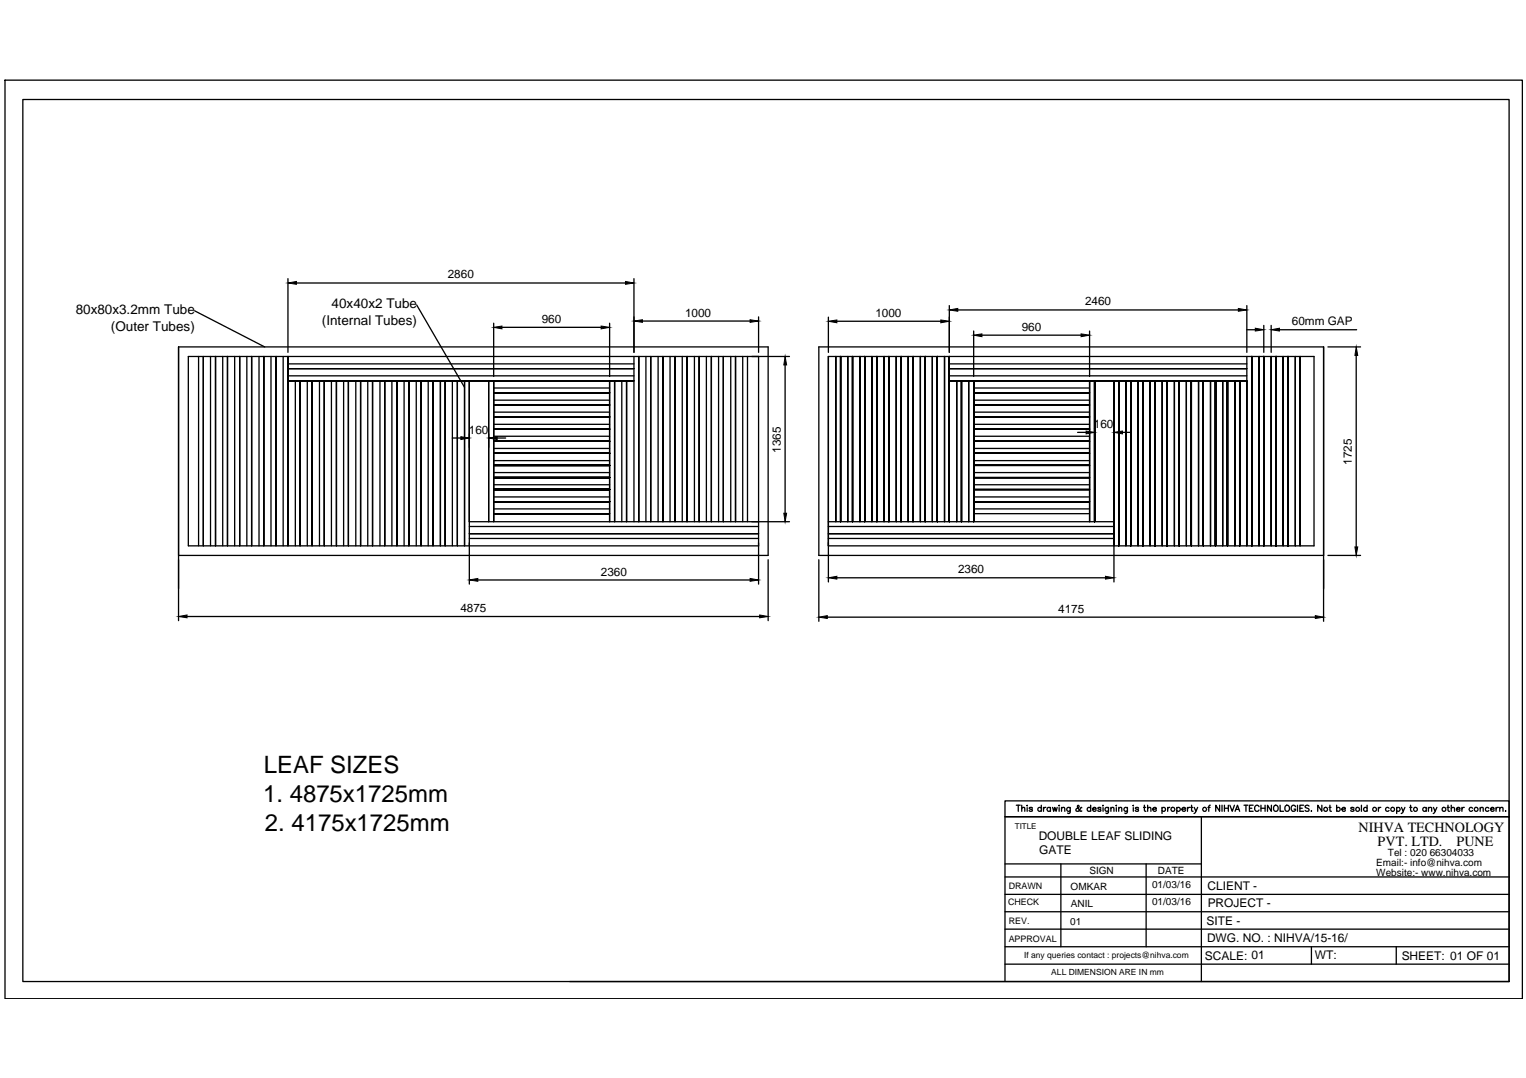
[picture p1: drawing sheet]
<svg xmlns="http://www.w3.org/2000/svg" width="297mm" height="210mm" viewBox="0 0 297 210" stroke-linecap="round" stroke-linejoin="round" font-family="sans-serif">
<!-- layer: 0 -->
<g fill="none" stroke="#000" stroke-width=".25">
<path d="M1 15.6h295.3v178.9h-295.3zM4.4 19.4h289.4v171.7h-289.4zM56 54.3v14.3M57.7 55.1h64.1M81.1 59.4l9.3 16M123.4 54.3v14.3M184.8 59.5v9.1M242.7 59.5v9.1M37.9 60.5l13.6 7M38.7 69.4v36.9M39.6 69.4v36.9v-36.9M41 69.4v36.9"/>
<path d="M42 69.4v36.9v-36.9M43.3 69.4v36.9M44.3 69.4v36.9v-36.9M45.7 69.4v36.9M46.7 69.4v36.9v-36.9M48 69.4v36.9M49 69.4v36.9v-36.9M50.4 69.4v36.9M51.4 69.4v36.9v-36.9M52.7 69.4v36.9M53.7 69.4v36.9v-36.9M55.1 69.4v36.9"/>
<path d="M56 69.4v36.9v-36.9M56 70.9h67.4M56 73.2h67.4M56 74.2h67.4M57.5 74.2v32.1M58.4 74.2v32.1v-32.1M59.8 74.2v32.1M60.7 74.2v32.1v-32.1M62.2 74.2v32.1M63.1 74.2v32.1v-32.1M64.5 74.2v32.1M65.5 74.2v32.1v-32.1"/>
<path d="M66.9 74.2v32.1M67.8 74.2v32.1v-32.1M69.3 74.2v32.1M70.2 74.2v32.1v-32.1M71.6 74.2v32.1M72.5 74.2v32.1v-32.1M74 74.2v32.1M74.9 74.2v32.1v-32.1M76.3 74.2v32.1M77.3 74.2v32.1v-32.1M78.7 74.2v32.1M79.6 74.2v32.1v-32.1"/>
<path d="M81 74.2v32.1M82 74.2v32.1v-32.1M83.4 74.2v32.1M84.3 74.2v32.1v-32.1M85.7 74.2v32.1M86.7 74.2v32.1v-32.1M88.1 74.2v32.1M89 74.2v32.1v-32.1M90.4 74.2v32.1M95.1 74.2v27.4M96.1 76.5h22.6zM96.1 74.2v27.4v-27.4"/>
<path d="M96.1 78.9h22.6zM96.1 75.6h22.6M96.1 77.9h22.6M96.1 62.9v10.4M97.7 63.7h19.3M118.7 62.9v10.4M118.7 74.2v27.4M119.6 74.2v27.4v-27.4M121 74.2v27.4M122 74.2v27.4v-27.4M123.4 71.8h-67.4h67.4M123.4 74.2h-67.4h67.4"/>
<path d="M123.4 69.4v32.2M124.3 69.4v32.2v-32.2M125.1 62.5h20.9M125.7 69.4v32.2M126.7 69.4v32.2v-32.2M128.1 69.4v32.2M129 69.4v32.2v-32.2M130.4 69.4v32.2M131.4 69.4v32.2v-32.2M132.8 69.4v32.2M133.7 69.4v32.2v-32.2M135.2 69.4v32.2"/>
<path d="M136.1 69.4v32.2v-32.2M137.5 69.4v32.2M138.5 69.4v32.2v-32.2M139.9 69.4v32.2M140.8 69.4v32.2v-32.2M142.2 69.4v32.2M143.2 69.4v32.2v-32.2M144.6 69.4v32.2M145.5 69.4v32.2M147.7 61.7v6.9M147.7 69.4v44.3M152.8 71.1v28.8"/>
<path d="M153.7 69.4h-117v36.9h111M161.2 69.4v36.9v-36.9M161.2 69.4h94.6v36.9h-94.6M161.2 61.8v6.8M162.7 69.4v32.2v-32.2M162.9 62.6h20.2M163.6 69.4v32.2zM165 69.4v32.2v-32.2M165.9 69.4v32.2zM167.4 69.4v32.2v-32.2M168.3 69.4v32.2zM169.7 69.4v32.2v-32.2"/>
<path d="M170.7 69.4v32.2zM172.1 69.4v32.2v-32.2M173 69.4v32.2zM174.5 69.4v32.2v-32.2M175.4 69.4v32.2zM176.8 69.4v32.2v-32.2M177.7 69.4v32.2zM179.2 69.4v32.2v-32.2M180.1 69.4v32.2zM181.5 69.4v32.2v-32.2M182.5 69.4v32.2zM183.9 69.4v32.2v-32.2"/>
<path d="M184.8 69.4v32.2zM184.8 70.9h57.9M184.8 73.2h57.9M184.8 74.2h57.9M186.2 74.2v27.4v-27.4M186.4 60.4h54.6M187.2 74.2v27.4zM188.6 74.2v27.4v-27.4M189.5 74.2v27.4zM189.5 76.5h22.6M189.5 78.9h22.6zM189.5 75.6h22.6"/>
<path d="M189.5 77.9h22.6M189.5 64.5v8.8M191.1 65.3h19.3M212.1 74.2v27.4v-27.4M212.1 64.5v8.8M213.1 74.2v27.4zM216.8 74.2v32.1v-32.1M217.8 74.2v32.1zM219.2 74.2v32.1v-32.1M220.1 74.2v32.1zM221.5 74.2v32.1v-32.1M222.5 74.2v32.1z"/>
<path d="M223.9 74.2v32.1v-32.1M224.8 74.2v32.1zM226.2 74.2v32.1v-32.1M227.2 74.2v32.1zM228.6 74.2v32.1v-32.1M229.5 74.2v32.1zM230.9 74.2v32.1v-32.1M231.9 74.2v32.1zM233.3 74.2v32.1v-32.1M234.2 74.2v32.1zM235.6 74.2v32.1v-32.1M236.6 74.2v32.1z"/>
<path d="M238 74.2v32.1v-32.1M238.9 74.2v32.1zM240.4 74.2v32.1v-32.1M241.3 74.2v32.1zM242.7 69.4v36.9v-32.1M242.7 71.8h-57.9h57.9M242.7 74.2h-57.9h57.9M242.7 64.2h1.6M243.7 69.4v36.9zM245.1 69.4v36.9v-36.9M246 69.4v36.9zM246 63.4v5.2"/>
<path d="M247.4 69.4v36.9v-36.9M247.4 63.4v5.2M248.4 69.4v36.9zM249 64.2h15.1M249.8 69.4v36.9v-36.9M250.7 69.4v36.9zM252.1 69.4v36.9v-36.9M253.1 69.4v36.9v-36.9M258.5 67.5h6.3M264 69.2v37.3M88.1 85.3h1.6M91.4 84.5v2.6"/>
<path d="M96.1 81.2h22.6zM96.1 83.6h22.6zM96.1 85.9h22.6zM96.1 88.3h22.6M96.1 90.6h22.6M96.1 93h22.6M96.1 95.3h22.6M96.1 97.7h22.6M96.1 80.2h22.6M96.1 82.6h22.6M96.1 84.9h22.6M96.1 87.3h22.6"/>
<path d="M96.1 89.7h22.6M96.1 92h22.6M96.1 94.4h22.6M96.1 96.8h22.6M96.1 99.1h22.6M96.8 85.3h1.6M189.5 81.2h22.6zM189.5 83.6h22.6zM189.5 85.9h22.6zM189.5 88.3h22.6zM189.5 90.6h22.6zM189.5 93h22.6z"/>
<path d="M189.5 95.3h22.6zM189.5 97.7h22.6zM189.5 80.2h22.6M189.5 82.6h22.6M189.5 84.9h22.6M189.5 87.3h22.6M189.5 89.7h22.6M189.5 92h22.6M189.5 94.4h22.6M189.5 96.8h22.6M189.5 99.1h22.6M209.8 84.2h1.6"/>
<path d="M213.1 83.4v.2M216.8 83.4v.2M218.5 84.2h1.6M34.8 108.1h114.7v-40.6h-114.7v53.3M91.4 104.8h56.3M91.4 102.5h56.3M91.4 105.7v8M93 112.9h53M96.1 100h22.6M147.7 103.9h-56.3h56.3M149.5 109v11.8M153.7 101.6h-62.3v-27.4v32.1"/>
<path d="M159.4 109v12M161.2 104.8h55.6M161.2 102.5h55.6M161.2 101.6h55.6M161.2 105.7v7.6M162.9 112.5h52.3M189.5 100h22.6M216.8 103.9h-55.6h55.6M216.8 105.7v7.6M257.6 108.1h-98.2v-40.6h98.2v53.5M258.5 108.1h6.3M36.4 120h111.5"/>
<path d="M161 120.2h95M197.8 156.8h.8M198.2 156.8v1.2M198.9 157.4l.2-.2 .3 .1 .1 .7M198.9 156.8v1.2M199.9 156.8v.1zM199.9 157.3v.7M201 157.4l-.3-.2-.4 .2 .6 .2v.3l-.3 .1-.3-.2M202.7 157.4a.37 .37 0 0 0-.6-.1 .37 .37 0 0 0 0 .6 .37 .37 0 0 0 .6-.1M202.7 156.8v1.2M203.1 157.2v.8M203.6 157.2l-.3 .1-.2 .3"/>
<path d="M204.5 157.4a.37 .37 0 0 0-.6-.1 .37 .37 0 0 0 0 .6 .37 .37 0 0 0 .6-.1M204.5 157.2v.8M204.9 157.2l.2 .8 .2-.8 .3 .8 .2-.8M206.2 156.8v.1zM206.2 157.3v.7M206.6 157.4l.3-.2 .3 .1 .1 .7M206.6 157.2v.8M208.3 157.2v1.1l-.2 .1-.3-.1M208.3 157.4a.37 .37 0 0 0-.5-.1 .37 .37 0 0 0 0 .6 .37 .37 0 0 0 .5-.1M210.6 157.3l-.1-.1a1.16 1.16 0 0 1-.9 .8l-.1-.1-.1-.3 .7-.5-.2-.3-.2 .2 .1 .3 .5 .6h.3M212.3 157.4a.37 .37 0 0 0-.6-.1 .37 .37 0 0 0 0 .6 .37 .37 0 0 0 .6-.1M212.3 156.8v1.2"/>
<path d="M212.7 157.6h.7a.38 .38 0 0 0-.5-.3 .38 .38 0 0 0-.2 .5 .38 .38 0 0 0 .5 .1l.2-.1M214.3 157.4l-.2-.2-.4 .1v.2l.5 .1 .1 .2-.2 .2-.4-.1v-.1M214.7 156.8v.1zM214.7 157.3v.7M215.8 157.2l-.1 1.1-.1 .1-.3-.1M215.8 157.4a.37 .37 0 0 0-.6-.1 .37 .37 0 0 0 0 .6 .37 .37 0 0 0 .6-.1M216.2 157.4l.3-.2 .3 .1v.7M216.2 157.2v.8M217.3 156.8v.1zM217.3 157.3v.7M217.8 157.4l.2-.2 .3 .1 .1 .7M217.8 157.2v.8"/>
<path d="M219.5 157.2v.9l-.3 .3-.3-.1M219.5 157.4a.37 .37 0 0 0-.6-.1 .37 .37 0 0 0 0 .6 .37 .37 0 0 0 .6-.1M220.6 156.8v.1zM220.6 157.3v.7M221.6 157.4l-.2-.2-.4 .2 .6 .2v.3l-.4 .1-.2-.2M222.6 157.2h.4M222.8 156.8v1l.3 .2M223.4 157.4l.3-.2 .2 .1 .1 .7M223.4 156.8v1.2M224.4 157.6h.7a.38 .38 0 0 0-.5-.3 .38 .38 0 0 0-.2 .5 .38 .38 0 0 0 .6 .1l.1-.1M226.2 157.4a.37 .37 0 0 1 .5-.1 .37 .37 0 0 1 0 .6 .37 .37 0 0 1-.5-.1M226.2 157.2v1.2"/>
<path d="M227.3 157.2v.8M227.7 157.2a.32 .32 0 0 0-.4 .4M229.1 157.4a.37 .37 0 0 1 .5-.1 .37 .37 0 0 1 0 .6 .37 .37 0 0 1-.5-.1M229.1 157.2v1.2M230.1 157.6h.7a.38 .38 0 0 0-.5-.3 .38 .38 0 0 0-.2 .5 .38 .38 0 0 0 .5 .1l.2-.1M231.1 157.2v.8M231.6 157.2l-.3 .1-.2 .3M231.8 157.2h.4M231.9 156.8v1l.1 .1 .2 .1M232.5 157.2l.3 .8 .3-.8M232.8 158l-.4 .4M233.8 159v32.1"/>
<path d="M235.1 157.2h.4M235.6 156.8l-.3 .2v1M237.4 156.8v1.2l-.8-1.2v1.2M237.9 156.8v1.2M238.3 156.8v1.2M238.3 157.4h.8M239.1 156.8v1.2M239.4 156.8l.5 1.2 .4-1.2M240.4 158l.5-1.2 .4 1.2M240.6 157.6h.5M242.1 156.8h.8M242.5 156.8v1.2"/>
<path d="M243.2 157.4h.5M243.9 156.8h-.7v1.2h.7M245.1 157.1a.43 .43 0 0 0-.5-.3 .43 .43 0 0 0-.4 .5v.3a.44 .44 0 0 0 .4 .4 .44 .44 0 0 0 .5-.3M245.4 157.4h.9M245.4 156.8v1.2M246.3 156.8v1.2M247.5 156.8v1.2l-.8-1.2v1.2M248 157l.2-.2a.58 .58 0 0 1 .6 .6 .58 .58 0 0 1-.7 .5l-.2-.3zM249.2 156.8v1.2h.7M250.2 157l.2-.2a.58 .58 0 0 1 .6 .6 .58 .58 0 0 1-.7 .5l-.2-.3zM252.2 157.1a.43 .43 0 0 0-.5-.3 .43 .43 0 0 0-.4 .5v.3a.42 .42 0 0 0 .5 .4 .42 .42 0 0 0 .4-.4h-.3M252.6 156.8v1.2"/>
<path d="M253 157.4h.5M253.7 156.8h-.7v1.2h.7M254.8 157l-.2-.2-.6 .2 .1 .2 .6 .3v.4l-.4 .1-.3-.2M255.3 157.9h.1M257.3 156.8v1.2l-.8-1.2v1.2M258.7 157.2h.4M258.9 156.8v1.1l.3 .1M260.2 157.4a.37 .37 0 0 1 .5-.1 .37 .37 0 0 1 0 .6 .37 .37 0 0 1-.5-.1M260.2 156.8v1.2M261.2 157.6h.7a.34 .34 0 0 0-.4-.4 .34 .34 0 0 0-.3 .4l.2 .3 .3 .1 .2-.2M263.6 157.4l-.3-.2-.3 .1v.2l.5 .1 .1 .2-.3 .2-.3-.1-.1-.1M265 156.8v1.2"/>
<path d="M266.1 157.4a.37 .37 0 0 0-.5-.1 .37 .37 0 0 0 0 .6 .37 .37 0 0 0 .5-.1M266.1 156.8v1.2M268.3 157.2v.8M268.8 157.2l-.3 .1-.2 .3M270.4 157.4a.37 .37 0 0 0-.6-.1 .37 .37 0 0 0 0 .6 .37 .37 0 0 0 .6-.1M271.9 157.4a.37 .37 0 0 1 .5-.1 .37 .37 0 0 1 0 .6 .37 .37 0 0 1-.5-.1M271.9 157.2v1.2M272.8 157.2l.3 .8 .4-.8M273.1 158v.2l-.3 .2M274.4 157.2h.4M274.6 156.8v1l.3 .2M277.6 157.4a.37 .37 0 0 0-.5-.1 .37 .37 0 0 0 0 .6 .37 .37 0 0 0 .5-.1"/>
<path d="M277.6 157.2v.8M278 157.4l.3-.2 .3 .1 .1 .7M278 157.2v.8M279 157.2l.4 .8 .3-.8M279.4 158l-.4 .4M281.7 157.2h.4M281.9 156.8v1l.3 .2M282.5 157.4l.3-.2 .2 .1 .1 .7M282.5 156.8v1.2M283.5 157.6h.7a.38 .38 0 0 0-.5-.3 .38 .38 0 0 0-.2 .5 .38 .38 0 0 0 .6 .1l.1-.1M284.6 157.2v.8M285 157.2l-.3 .1-.1 .3"/>
<path d="M286.6 157.4a.37 .37 0 0 0-.5-.1 .37 .37 0 0 0 0 .6 .37 .37 0 0 0 .5-.1M288.1 157.4l.3-.2 .3 .1v.7M288.1 157.2v.8M289.8 157.4a.37 .37 0 0 0-.5-.1 .37 .37 0 0 0 0 .6 .37 .37 0 0 0 .5-.1M290.2 157.6h.6a.38 .38 0 0 0-.5-.3 .38 .38 0 0 0-.2 .5 .38 .38 0 0 0 .6 .1l.1-.1M291.2 157.2v.8M291.7 157.2l-.3 .1-.2 .3M291.9 157.4l.3-.2 .3 .1 .1 .7M291.9 157.2v.8M293.1 157.9h.1M195.6 177.5h98.2M195.6 174.1h98.2"/>
<path d="M195.6 170.8h98.2M195.6 168.2h38.2M206.5 168.2v16.1M223.1 168.2v16.1M110.9 191.1h182.9M195.6 191.1v-32.1h98.2h-98.2v-3.1h98.2v35.2M195.6 180.9h98.2M195.6 184.3h98.2M195.6 187.7h98.2M255.3 184.3v3.4M271.8 184.3v3.4"/>
<circle cx="228.3" cy="157.6" r=".37"/>
<circle cx="234.5" cy="157.6" r=".37"/>
<circle cx="258" cy="157.6" r=".38"/>
<circle cx="264.3" cy="157.6" r=".39"/>
<circle cx="267.6" cy="157.6" r=".39"/>
<circle cx="271.1" cy="157.6" r=".38"/>
<circle cx="275.5" cy="157.6" r=".39"/>
<circle cx="281.1" cy="157.6" r=".39"/>
<circle cx="287.3" cy="157.6" r=".38"/>
</g>
<g fill="#000" stroke="#000" stroke-width=".19">
<path d="M56 55.1l1.7-.3v.6zM121.8 54.8l1.6 .3-1.6 .3zM96.1 63.7l1.6-.2v.5zM117 63.5l1.7 .2-1.7 .3zM123.4 62.5l1.7-.2v.5zM146 62.3l1.7 .2-1.7 .3zM152.8 69.4l.3 1.7h-.5zM161.2 62.6l1.7-.3v.6zM183.1 62.3l1.7 .3-1.7 .3zM184.8 60.4l1.6-.3v.5zM189.5 65.3l1.6-.3v.6zM210.4 65l1.7 .3-1.7 .3z"/>
<path d="M241 60.1l1.7 .3-1.7 .2zM244.3 63.9l1.7 .3-1.7 .3zM247.4 64.2l1.6-.3v.6zM264 67.5l.3 1.7h-.6zM89.7 85l1.7 .3-1.7 .3zM95.1 85.3l1.7-.3v.6zM152.6 99.9h.5l-.3 1.7zM211.4 83.9l1.7 .3-1.7 .3zM216.8 84.2l1.7-.3v.6zM34.8 120l1.6-.3v.6zM91.4 112.9l1.6-.3v.6zM146 112.6l1.7 .3-1.7 .3z"/>
<path d="M147.9 119.7l1.6 .3-1.6 .3zM159.4 120.2l1.6-.3v.5zM161.2 112.5l1.7-.3v.6zM215.2 112.2l1.6 .3-1.6 .3zM256 119.9l1.6 .3-1.6 .2zM263.7 106.5h.6l-.3 1.6z"/>
</g>
<g font-size="4.7">
<text x="51.4" y="150.6">LEAF SIZES</text>
<text x="51.2" y="156.2">1. 4875x1725mm</text>
<text x="51.6" y="161.8">2. 4175x1725mm</text>
</g>
<g font-size="2.8">
<text x="264.5" y="161.9">NIHVA TECHNOLOGY</text>
<text x="268.2" y="164.8">PVT. LTD.</text>
<text x="283.5" y="164.8">PUNE</text>
</g>
<g font-size="2.6">
<text x="14.7" y="61.2">80x80x3.2mm Tube</text>
<text x="21.6" y="64.4">(Outer Tubes)</text>
<text x="62.7" y="63.2">(Internal Tubes)</text>
<text x="64.6" y="60.1">40x40x2 Tube</text>
</g>
<g font-size="2.3">
<text x="87.2" y="54.2">2860</text>
<text x="211.2" y="59.5">2460</text>
<text x="105.5" y="62.9">960</text>
<text x="133.3" y="61.7">1000</text>
<text x="170.4" y="61.7">1000</text>
<text x="198.9" y="64.4">960</text>
<text x="251.5" y="63.3">60mm GAP</text>
<text x="212.9" y="83.3">160</text>
<text x="91.3" y="84.4">160</text>
<text x="152" y="88.1" transform="rotate(-90 152 88.1)">1365</text>
<text x="263.1" y="90.5" transform="rotate(-90 263.1 90.5)">1725</text>
<text x="117" y="112.1">2360</text>
<text x="186.5" y="111.7">2360</text>
<text x="89.6" y="119.2">4875</text>
<text x="206" y="119.3">4175</text>
<text x="202.2" y="163.6">DOUBLE LEAF SLIDING</text>
<text x="202.3" y="166.4">GATE</text>
<text x="235" y="173.3">CLIENT -</text>
<text x="235.1" y="176.7">PROJECT -</text>
<text x="234.9" y="180.1">SITE -</text>
<text x="234.9" y="183.5">DWG. NO. : NIHVA/15-16/</text>
<text x="234.5" y="186.8">SCALE: 01</text>
<text x="255.9" y="186.8">WT:</text>
<text x="272.8" y="186.8">SHEET: 01 OF 01</text>
</g>
<g font-size="1.9">
<text x="270.2" y="166.7">Tel : 020 66304033</text>
<text x="208.4" y="173.2">OMKAR</text>
<text x="212" y="170.3">SIGN</text>
<text x="224.2" y="172.8">01/03/16</text>
<text x="225.4" y="170.3">DATE</text>
<text x="267.9" y="168.7">Email:- info@nihva.com</text>
<text x="267.9" y="170.5">Website:- www.nihva.com</text>
<text x="208.4" y="176.6">ANIL</text>
<text x="224.2" y="176.2">01/03/16</text>
<text x="208.3" y="180.1">01</text>
</g>
<g font-size="1.7">
<text x="196.3" y="173.2">DRAWN</text>
<text x="196.2" y="176.2">CHECK</text>
<text x="196.3" y="180">REV.</text>
<text x="196.3" y="183.4">APPROVAL</text>
<text x="199.3" y="186.5">If any queries contact : projects@nihva.com</text>
<text x="204.6" y="189.9">ALL DIMENSION ARE IN mm</text>
</g>
<text font-size="1.6" x="197.5" y="161.4">TITLE</text>
</svg>
